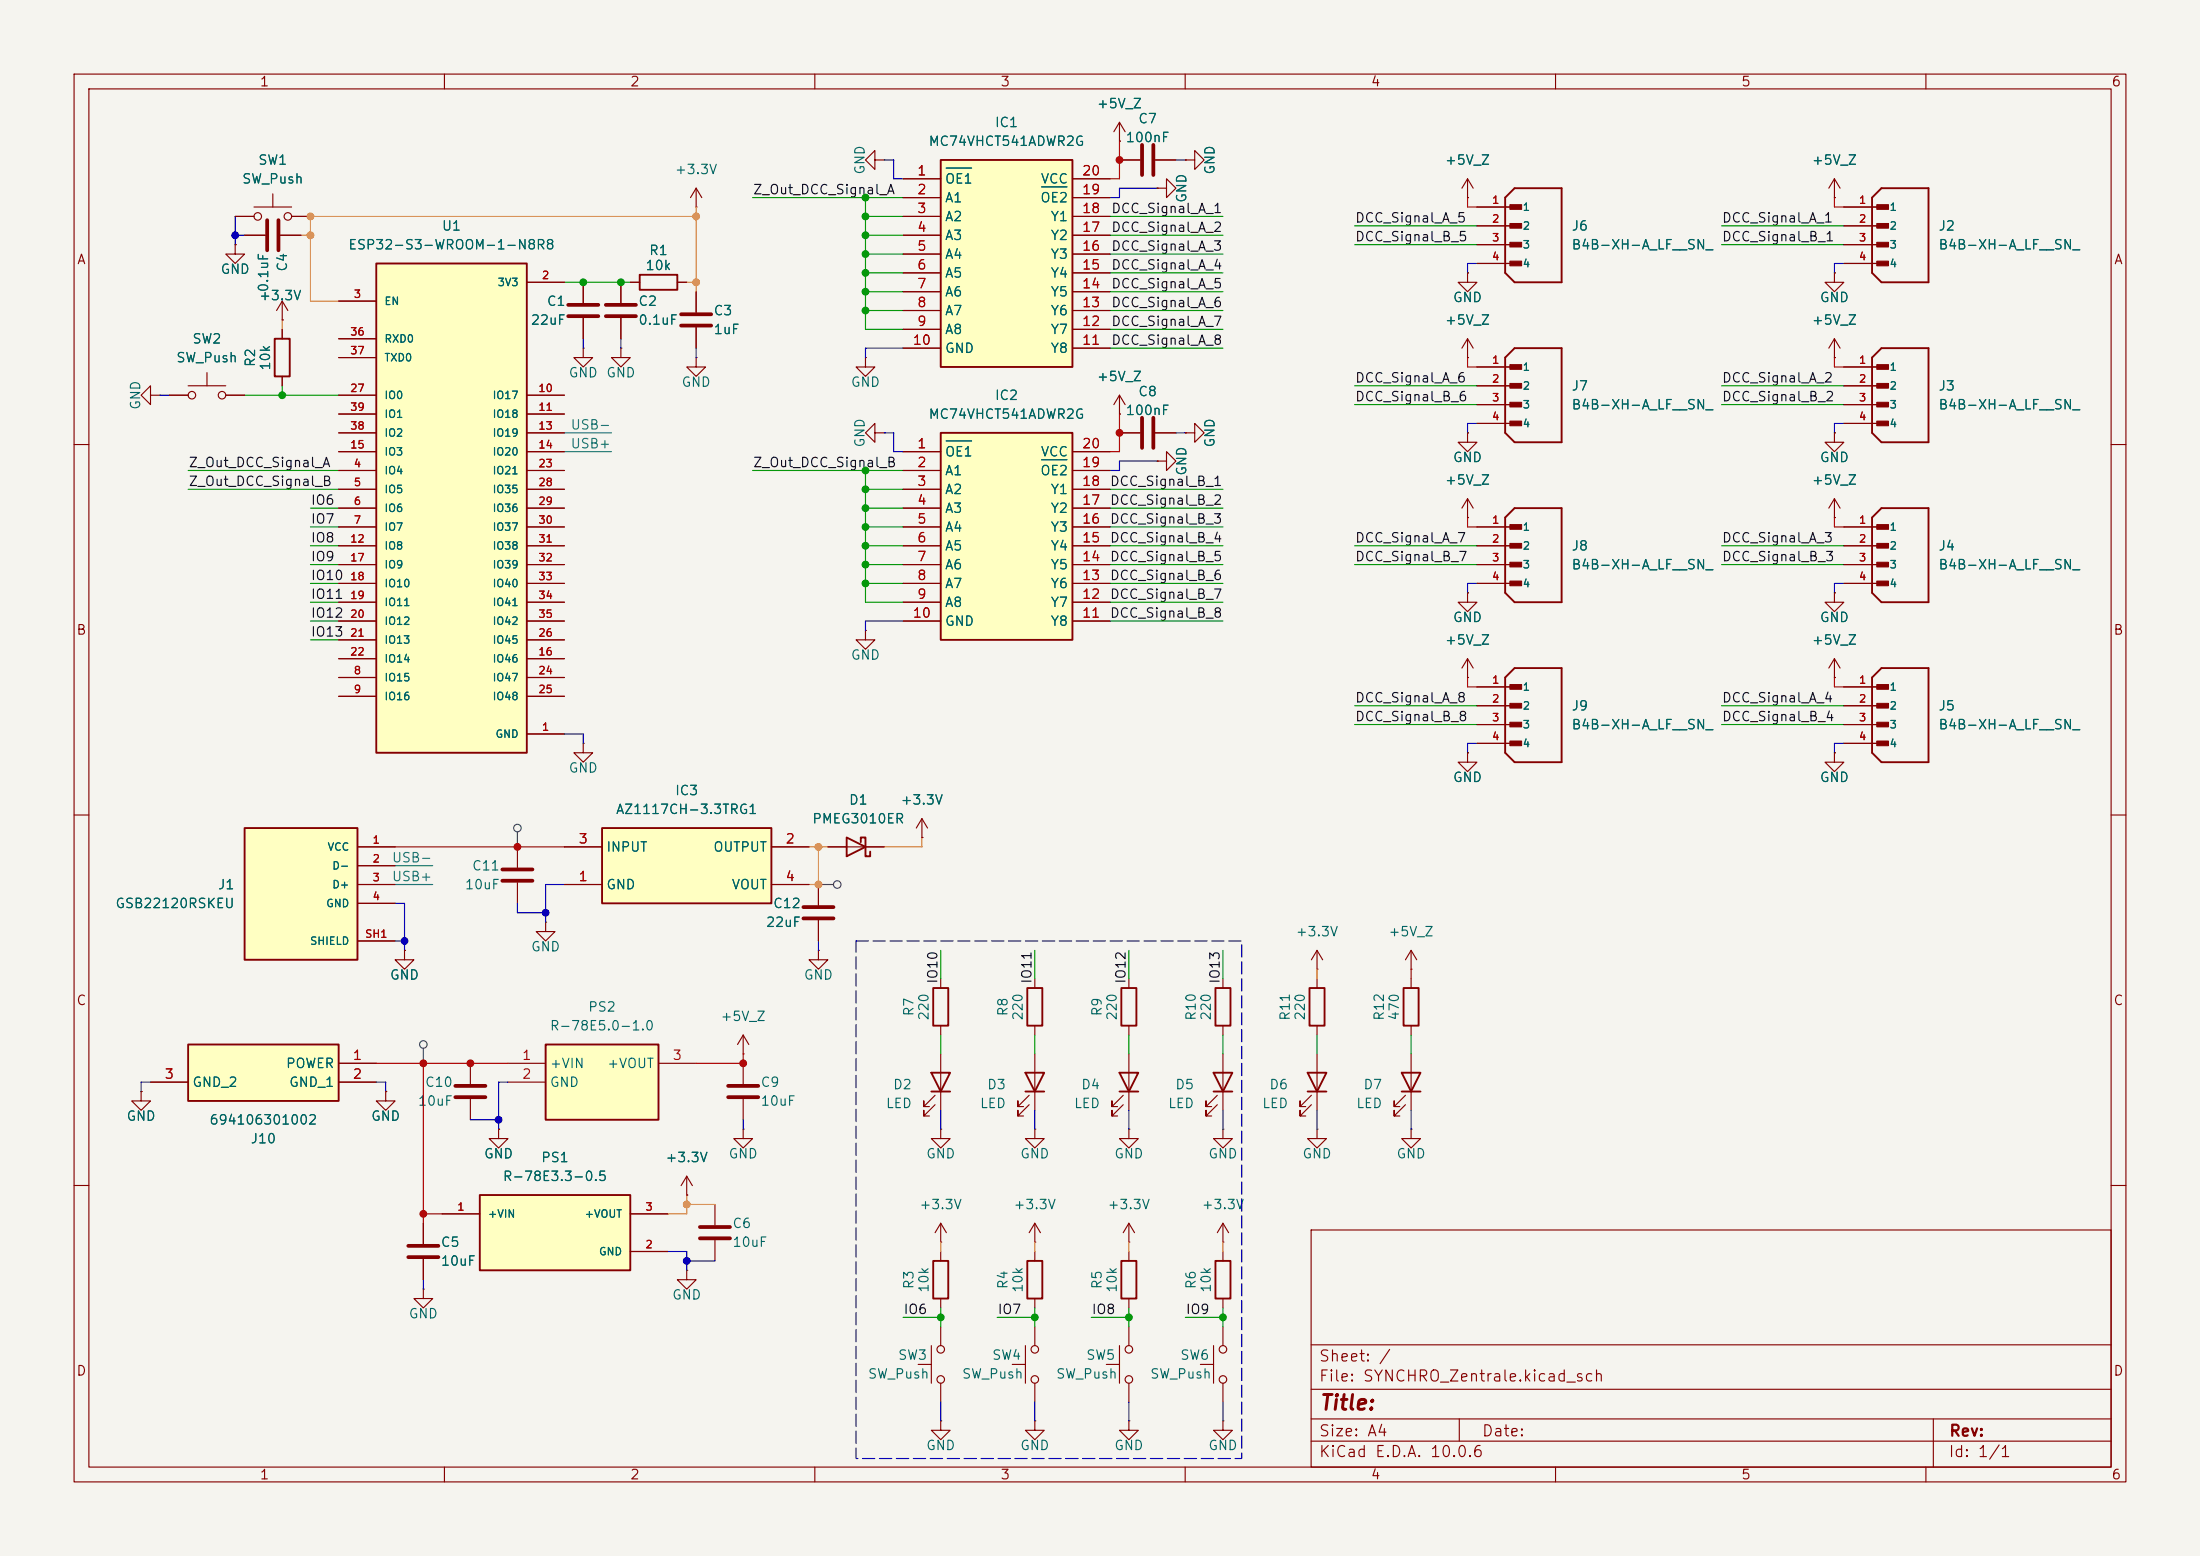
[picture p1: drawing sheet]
<svg xmlns="http://www.w3.org/2000/svg" width="297mm" height="210mm" viewBox="0 0 297 210" stroke-linecap="round" stroke-linejoin="round" font-family="sans-serif">
<path d="M0 0h297v210h-297z" fill="#f5f4ef" stroke="#f5f4ef" stroke-width=".14"/>
<g fill="none" stroke="#840000" stroke-width=".15">
<path d="M10 10h277v190h-277zM12 12h273v186h-273zM60 10v2M110 10v2M160 10v2M210 10v2M260 10v2M31.7 29.2h2.6M34.3 27.9h5.1M36.8 26.2v1.7M39.4 29.2h2.5M198.1 36.8v1.3h1.3l-1.3 1.3-1.3-1.3h1.3"/>
<path d="M198.1 36.8h.1M151.1 55.9h.1M151.1 58.4h2.8M151.1 53.3l-.7 1.3M151.1 53.3l.8 1.3M151.1 53.3v2.6M156 58.4h2.7M160 58.4h1.3v-1.2l1.3 1.2-1.3 1.3v-1.3M160 58.4h.1M10 60h2M156.2 62.2h1.3v-1.2l1.2 1.2-1.2 1.3v-1.3M156.2 62.2h.1"/>
<path d="M285 60h2M116.8 85.1v1.3h1.3l-1.3 1.2-1.2-1.2h1.2M116.8 85.1h.1M10 110h2M285 110h2M127 132.1v1.3M127 138.4v1.3M139.7 132.1v1.3M139.7 138.4v1.3M152.4 132.1v1.3M152.4 138.4v1.3M165.1 132.1v1.3"/>
<path d="M165.1 138.4v1.3M126.2 149.1l-1.5 1.5v-.7v.7h.8M126.2 147.8l-1.5 1.6v-.8v.8h.8M127 152.4v1.3h1.3l-1.3 1.2-1.3-1.2h1.3M127 152.4h.1M127 142.2v7.7M138.9 149.1l-1.5 1.5v-.7v.7h.8M138.9 147.8l-1.5 1.6v-.8v.8h.8M139.7 152.4v1.3h1.3l-1.3 1.2-1.3-1.2h1.3M139.7 152.4h.1M139.7 142.2v7.7M151.6 149.1l-1.5 1.5v-.7v.7h.8"/>
<path d="M151.6 147.8l-1.5 1.6v-.8v.8h.8M152.4 142.2v7.7M10 160h2M127 167.6h.1M127 165.1l-.8 1.3M127 165.1l.8 1.3M127 165.1v2.5M127 168.9v1.3M127 175.3v1.2M139.7 167.6h.1M139.7 165.1v2.5M139.7 168.9v1.3"/>
<path d="M139.7 175.3v1.2M139.7 165.1l-.8 1.3M139.7 165.1l.8 1.3M177 166h108v32h-108zM285 160h2M60 198v2M110 198v2M160 198v2M177 194.5h108M177 191.5h108M177 187.5h108M177 181.5h108"/>
<path d="M197 191.5v3M210 198v2M260 198v2M261 191.5v6.5"/>
<circle cx="34.8" cy="29.2" r=".51"/>
<circle cx="38.9" cy="29.2" r=".51"/>
</g>
<path d="M126 133.4h2v5h-2zM138.7 133.4h2v5h-2zM151.4 133.4h2v5h-2zM164.1 133.4h2v5h-2zM125.7 144.8h2.6l-1.3 2.5zM125.7 147.3h2.6M138.4 144.8h2.6l-1.3 2.5zM138.4 147.3h2.6M151.1 144.8h2.6l-1.3 2.5zM151.1 147.3h2.6M126 170.2h2v5.1h-2zM138.7 170.2h2v5.1h-2z" fill="none" stroke="#840000" stroke-width=".25"/>
<path d="M154.2 56.4v4.1M155.7 56.4v4.1" fill="none" stroke="#840000" stroke-width=".51"/>
<path d="M127 58.4h17.8v28h-17.8z" fill="#ffffc2"/>
<path d="M86.4 37.1h5v2h-5zM127 58.4h17.8v28h-17.8zM114.3 113l2.5 1.3-2.5 1.3zM116.2 113.7v-.7h.6v2.6h.7v-.7M189.5 133.4h2v5h-2z" fill="none" stroke="#840000" stroke-width=".25"/>
<g fill="none" stroke="#840000" stroke-width=".15">
<path d="M151.1 19.1h.1M151.1 16.5l-.7 1.3M151.1 16.5l.8 1.3M151.1 16.5v2.6M78.7 38.1v2.8M83.8 38.1v2.8M85.1 38.1h1.3M91.4 38.1h1.3M94 27.9h.1M94 25.4v2.5M94 39.4v2.8M94 25.4l-.8 1.3"/>
<path d="M94 25.4l.7 1.3M118.1 21.6v-1.3l-1.3 1.3 1.3 1.3v-1.3h1.3M119.4 21.6h.1M151.1 21.6h2.8M156 21.6h2.7M160 21.6h1.3v-1.3l1.3 1.3-1.3 1.3v-1.3M160 21.6h.1M78.7 47v1.3h1.3l-1.3 1.2-1.2-1.2h1.2M78.7 47h.1M78.7 42.9v2.8M83.8 47v1.3h1.3l-1.3 1.2-1.3-1.2h1.3M83.8 47h.1"/>
<path d="M83.8 42.9v2.8M94 48.3v1.2h1.2l-1.2 1.3-1.3-1.3h1.3M94 48.3h.1M94 44.2v2.8M116.8 48.3v1.2h1.3l-1.3 1.3-1.2-1.3h1.2M116.8 48.3h.1M118.1 58.4v-1.2l-1.3 1.2 1.3 1.3v-1.3h1.3M119.4 58.4h.1M121.9 61h5.1M121.9 63.5h5.1M121.9 66h5.1M121.9 68.6h5.1"/>
<path d="M121.9 71.1h5.1M121.9 73.7h5.1M121.9 76.2h5.1M121.9 78.7h5.1M144.8 61h5.1M144.8 63.5h5.1M144.8 66h5.1M144.8 68.6h5.1M144.8 71.1h5.1M144.8 73.7h5.1M144.8 76.2h5.1M144.8 78.7h5.1"/>
<path d="M198.1 69.9h.1M198.1 67.3l-.7 1.3M198.1 67.3l.8 1.3M198.1 67.3v2.6M121.9 81.3h5.1M121.9 83.8h5.1M144.8 81.3h5.1M144.8 83.8h5.1M198.1 91.4h.1M198.1 80v1.3h1.3l-1.3 1.3-1.3-1.3h1.3M198.1 80h.1M198.1 88.9v2.5"/>
<path d="M198.1 88.9l-.7 1.3M198.1 88.9l.8 1.3M111.8 114.3h7.6M100.3 139.7l-.7 1.3M100.3 139.7l.8 1.3M100.3 139.7v2.5M177.8 130.8h.1M177.8 128.3l-.8 1.2M177.8 128.3l.8 1.2M177.8 128.3v2.5M190.5 130.8h.1M190.5 128.3v2.5"/>
<path d="M190.5 132.1v1.3M190.5 138.4v1.3M190.5 128.3l-.8 1.2M190.5 128.3l.8 1.2M63.5 143.5v2.8M63.5 148.3v2.8M67.3 152.4v1.3h1.3l-1.3 1.2-1.3-1.2h1.3M67.3 152.4h.1M100.3 142.2h.1M100.3 152.4v1.3h1.3l-1.3 1.2-1.2-1.2h1.2M100.3 152.4h.1M100.3 143.5v2.8"/>
<path d="M100.3 148.3v2.8M127 179.1v2.5M139.7 179.1v2.5M152.4 179.1v2.5M165.1 179.1v2.5M124 184.2h1.7M125.7 181.6v5.1M127 191.8v1.2h1.3l-1.3 1.3-1.3-1.3h1.3M127 191.8h.1M127 186.7v2.5M136.7 184.2h1.7M138.4 181.6v5.1"/>
<path d="M139.7 191.8v1.2h1.3l-1.3 1.3-1.3-1.3h1.3M139.7 191.8h.1M139.7 186.7v2.5M149.4 184.2h1.7M151.1 181.6v5.1M152.4 191.8v1.2h1.3l-1.3 1.3-1.3-1.3h1.3M152.4 191.8h.1M152.4 186.7v2.5M162.1 184.2h1.7M163.8 181.6v5.1M165.1 191.8v1.2h1.3l-1.3 1.3-1.3-1.3h1.3M165.1 191.8h.1"/>
<path d="M165.1 186.7v2.5"/>
<circle cx="127" cy="186.2" r=".51"/>
<circle cx="127" cy="182.1" r=".51"/>
<circle cx="139.7" cy="186.2" r=".51"/>
<circle cx="139.7" cy="182.1" r=".51"/>
<circle cx="152.4" cy="186.2" r=".51"/>
<circle cx="152.4" cy="182.1" r=".51"/>
<circle cx="165.1" cy="186.2" r=".51"/>
<circle cx="165.1" cy="182.1" r=".51"/>
</g>
<path d="M127.7 59.5h3.5M140.6 62.1h3.4" fill="none" stroke="#006464" stroke-width=".15"/>
<path d="M154.2 19.6v4M155.7 19.6v4M76.7 41.1h4.1M76.7 42.7h4.1M81.8 41.1h4.1M81.8 42.7h4.1M91.9 42.4h4.1M91.9 43.9h4.1M61.5 146.6h4M61.5 148.1h4M98.3 146.6h4.1M98.3 148.1h4.1" fill="none" stroke="#840000" stroke-width=".51"/>
<path d="M64.8 161.3h20.3v10.2h-20.3z" fill="#ffffc2"/>
<path d="M64.8 161.3h20.3v10.2h-20.3z" fill="none" stroke="#840000" stroke-width=".25"/>
<path d="M198.1 48.3h.1M198.1 45.7l-.7 1.3M198.1 45.7l.8 1.3M198.1 45.7v2.6M59.7 163.8h5.1M85.1 163.8h5.1M85.1 168.9h5.1" fill="none" stroke="#840000" stroke-width=".15"/>
<path d="M127 21.6h17.8v27.9h-17.8z" fill="#ffffc2"/>
<path d="M127 21.6h17.8v27.9h-17.8z" fill="none" stroke="#840000" stroke-width=".25"/>
<g fill="none" stroke="#840000" stroke-width=".15">
<path d="M121.9 24.1h5.1M121.9 26.7h5.1M121.9 29.2h5.1M121.9 31.8h5.1M121.9 34.3h5.1M121.9 36.8h5.1M121.9 39.4h5.1M144.8 24.1h5.1M144.8 26.7h5.1M144.8 29.2h5.1M144.8 31.8h5.1M144.8 34.3h5.1"/>
<path d="M144.8 36.8h5.1M144.8 39.4h5.1M121.9 41.9h5.1M121.9 44.5h5.1M121.9 47h5.1M144.8 41.9h5.1M144.8 44.5h5.1M144.8 47h5.1"/>
</g>
<path d="M127.7 22.7h3.5M140.6 25.2h3.4" fill="none" stroke="#006464" stroke-width=".15"/>
<path d="M50.8 35.6h20.3v66h-20.3z" fill="#ffffc2"/>
<path d="M50.8 35.6h20.3v66h-20.3zM189.2 144.8h2.6l-1.3 2.5zM189.2 147.3h2.6" fill="none" stroke="#840000" stroke-width=".25"/>
<g fill="none" stroke="#840000" stroke-width=".15">
<path d="M71.1 38.1h5.1M45.7 40.6h5.1M45.7 53.3h5.1M45.7 55.9h5.1M45.7 58.4h5.1M45.7 45.7h5.1M45.7 48.3h5.1M71.1 53.3h5.1M71.1 55.9h5.1M71.1 58.4h5.1M45.7 63.5h5.1M45.7 66h5.1"/>
<path d="M45.7 68.6h5.1M45.7 71.1h5.1M45.7 73.7h5.1M45.7 61h5.1M45.7 76.2h5.1M45.7 78.7h5.1M71.1 63.5h5.1M71.1 66h5.1M71.1 68.6h5.1M71.1 71.1h5.1M71.1 73.7h5.1M71.1 61h5.1"/>
<path d="M71.1 76.2h5.1M71.1 78.7h5.1M45.7 91.4h5.1M45.7 94h5.1M45.7 88.9h5.1M45.7 81.3h5.1M45.7 83.8h5.1M45.7 86.4h5.1M71.1 99.1h5.1M71.1 91.4h5.1M71.1 94h5.1M71.1 88.9h5.1"/>
<path d="M71.1 81.3h5.1M71.1 83.8h5.1M71.1 86.4h5.1M189.7 149.1l-1.5 1.5v-.7v.7h.8M189.7 147.8l-1.5 1.6v-.8v.8h.8M190.5 142.2v7.7M57.1 174v1.3h1.3l-1.3 1.2-1.2-1.2h1.2M57.1 174h.1M57.1 165.1v2.8M57.1 169.9v2.8M96.5 162.6v2.8M96.5 167.4v2.8"/>
</g>
<path d="M55.1 168.1h4.1M55.1 169.7h4.1M94.5 165.6h4.1M94.5 167.1h4.1" fill="none" stroke="#840000" stroke-width=".51"/>
<path d="M73.7 141h15.2v10.1h-15.2z" fill="#ffffc2"/>
<path d="M37.1 45.7h2v5.1h-2zM73.7 141h15.2v10.1h-15.2zM176.5 144.8h2.6l-1.3 2.5zM176.5 147.3h2.6" fill="none" stroke="#840000" stroke-width=".25"/>
<g fill="none" stroke="#840000" stroke-width=".15">
<path d="M31.7 33v1.3h1.3l-1.3 1.3-1.2-1.3h1.2M31.7 33h.1M33 31.8h2.8M37.8 31.8h2.8M20.3 53.3v-1.2l-1.3 1.2 1.3 1.3v-1.3h1.3M21.6 53.3h.1M22.9 53.3h2.5M25.4 52.1h5.1M27.9 50.3v1.8M30.5 53.3h2.5M38.1 43.2h.1M38.1 40.6v2.6"/>
<path d="M38.1 44.5v1.2M38.1 50.8v1.3M38.1 40.6l-.8 1.3M38.1 40.6l.8 1.3M69.8 114.3v2.8M69.8 119.1v2.8M54.6 128.3v1.2h1.3l-1.3 1.3-1.3-1.3h1.3M54.6 128.3h.1M52.1 147.3v1.3h1.2l-1.2 1.3-1.3-1.3h1.3M52.1 147.3h.1M68.6 143.5h5.1M68.6 146.1h5.1"/>
<path d="M88.9 143.5h5.1M177 149.1l-1.5 1.5v-.7v.7h.8M177 147.8l-1.5 1.6v-.8v.8h.8M177.8 152.4v1.3h1.3l-1.3 1.2-1.3-1.2h1.3M177.8 152.4h.1M177.8 142.2v7.7M190.5 152.4v1.3h1.3l-1.3 1.2-1.3-1.2h1.3M190.5 152.4h.1"/>
<circle cx="25.9" cy="53.3" r=".51"/>
<circle cx="30" cy="53.3" r=".51"/>
</g>
<path d="M36.1 29.7v4.1M37.6 29.7v4.1M67.8 117.3h4.1M67.8 118.9h4.1" fill="none" stroke="#840000" stroke-width=".51"/>
<path d="M33 111.8h15.3v17.7h-15.3z" fill="#ffffc2"/>
<path d="M33 111.8h15.3v17.7h-15.3z" fill="none" stroke="#840000" stroke-width=".25"/>
<path d="M48.3 114.3h5M48.3 116.8h5M48.3 119.4h5M48.3 121.9h5M48.3 127h5M19 147.3v1.3h1.3l-1.3 1.3-1.2-1.3h1.2M19 147.3h.1" fill="none" stroke="#840000" stroke-width=".15"/>
<path d="M25.4 141h20.3v7.6h-20.3z" fill="#ffffc2"/>
<path d="M25.4 141h20.3v7.6h-20.3z" fill="none" stroke="#840000" stroke-width=".25"/>
<path d="M156.2 25.4h1.3v-1.3l1.2 1.3-1.2 1.3v-1.3M156.2 25.4h.1M110.5 119.4v2.8M73.7 124.5v1.2h1.2l-1.2 1.3-1.3-1.3h1.3M73.7 124.5h.1M110.5 128.3v1.2h1.3l-1.3 1.3-1.3-1.3h1.3M110.5 128.3h.1M110.5 124.2v2.8M20.3 146.1h5.1M45.7 143.5h5.1M45.7 146.1h5.1" fill="none" stroke="#840000" stroke-width=".15"/>
<path d="M108.5 122.4h4M108.5 124h4" fill="none" stroke="#840000" stroke-width=".51"/>
<path d="M81.3 111.8h22.8v10.1h-22.8z" fill="#ffffc2"/>
<g fill="none" stroke="#840000" stroke-width=".25">
<path d="M203.2 26.7l1.3-1.3h6.3v12.7h-6.3l-1.3-1.3zM254 25.4h6.3v12.7h-6.3l-1.3-1.3v-10.1zM203.2 48.3l1.3-1.3h6.3v12.7h-6.3l-1.3-1.3zM252.7 48.3l1.3-1.3h6.3v12.7h-6.3l-1.3-1.3zM203.2 69.9l1.3-1.3h6.3v12.7h-6.3l-1.3-1.3zM254 68.6h6.3v12.7h-6.3l-1.3-1.3v-10.1zM203.2 91.4l1.3-1.2h6.3v12.7h-6.3l-1.3-1.3zM254 90.2h6.3v12.7h-6.3l-1.3-1.3v-10.2zM81.3 111.8h22.8v10.1h-22.8zM176.8 133.4h2v5h-2zM163.8 144.8h2.6l-1.3 2.5zM163.8 147.3h2.6"/>
<path d="M151.4 170.2h2v5.1h-2zM164.1 170.2h2v5.1h-2z"/>
</g>
<g fill="none" stroke="#840000" stroke-width=".15">
<path d="M151.1 19.1h.1M31.7 33h.1M31.7 29.2h2.6M33 31.8h2.8M37.8 31.8h2.8M39.4 29.2h2.5M71.1 38.1h5.1M78.7 38.1v2.8M83.8 38.1v2.8M85.1 38.1h1.3M91.4 38.1h1.3M94 39.4v2.8"/>
<path d="M121.9 29.2h5.1M121.9 31.8h5.1M121.9 24.1h5.1M121.9 26.7h5.1M121.9 34.3h5.1M121.9 36.8h5.1M121.9 39.4h5.1M144.8 29.2h5.1M144.8 31.8h5.1M144.8 24.1h5.1M144.8 26.7h5.1M144.8 34.3h5.1"/>
<path d="M144.8 36.8h5.1M144.8 39.4h5.1M151.1 21.6h2.8M156 21.6h2.7M156.2 25.4h.1M160 21.6h.1M198.1 26.7h.1M198.1 36.8h.1M198.1 24.1l-.7 1.3M198.1 24.1l.8 1.3M198.1 24.1v2.6M199.4 27.9h5.1"/>
<path d="M199.4 30.5h5.1M199.4 33h5.1M199.4 35.6h5.1M247.6 26.7h.1M247.6 36.8v1.3h1.3l-1.3 1.3-1.2-1.3h1.2M247.6 36.8h.1M247.6 24.1v2.6M247.6 24.1l-.7 1.3M247.6 24.1l.8 1.3M248.9 27.9h5.1M248.9 30.5h5.1M248.9 33h5.1"/>
<path d="M248.9 35.6h5.1M22.9 53.3h2.5M30.5 53.3h2.5M38.1 43.2h.1M38.1 44.5v1.2M38.1 50.8v1.3M45.7 40.6h5.1M45.7 53.3h5.1M45.7 55.9h5.1M45.7 58.4h5.1M45.7 45.7h5.1M45.7 48.3h5.1"/>
<path d="M71.1 53.3h5.1M71.1 55.9h5.1M71.1 58.4h5.1M78.7 42.9v2.8M83.8 42.9v2.8M94 44.2v2.8M121.9 41.9h5.1M121.9 44.5h5.1M121.9 47h5.1M144.8 41.9h5.1M144.8 44.5h5.1M144.8 47h5.1"/>
<path d="M151.1 55.9h.1M151.1 58.4h2.8M156 58.4h2.7M160 58.4h.1M198.1 58.4v1.3h1.3l-1.3 1.3-1.3-1.3h1.3M198.1 58.4h.1M198.1 48.3h.1M199.4 49.5h5.1M199.4 52.1h5.1M199.4 54.6h5.1M199.4 57.2h5.1M247.6 48.3h.1"/>
<path d="M247.6 58.4v1.3h1.3l-1.3 1.3-1.2-1.3h1.2M247.6 58.4h.1M247.6 45.7v2.6M247.6 45.7l-.7 1.3M247.6 45.7l.8 1.3M248.9 49.5h5.1M248.9 52.1h5.1M248.9 54.6h5.1M248.9 57.2h5.1M45.7 71.1h5.1M45.7 73.7h5.1M45.7 76.2h5.1"/>
<path d="M45.7 78.7h5.1M45.7 63.5h5.1M45.7 66h5.1M45.7 68.6h5.1M45.7 61h5.1M71.1 71.1h5.1M71.1 73.7h5.1M71.1 76.2h5.1M71.1 78.7h5.1M71.1 63.5h5.1M71.1 66h5.1M71.1 68.6h5.1"/>
<path d="M71.1 61h5.1M121.9 71.1h5.1M121.9 73.7h5.1M121.9 76.2h5.1M121.9 78.7h5.1M121.9 63.5h5.1M121.9 66h5.1M121.9 68.6h5.1M121.9 61h5.1M144.8 71.1h5.1M144.8 73.7h5.1M144.8 76.2h5.1"/>
<path d="M144.8 78.7h5.1M144.8 63.5h5.1M144.8 66h5.1M144.8 68.6h5.1M144.8 61h5.1M156.2 62.2h.1M198.1 69.9h.1M199.4 71.1h5.1M199.4 73.7h5.1M199.4 76.2h5.1M199.4 78.7h5.1M247.6 69.9h.1"/>
<path d="M247.6 67.3v2.6M247.6 67.3l-.7 1.3M247.6 67.3l.8 1.3M248.9 71.1h5.1M248.9 73.7h5.1M248.9 76.2h5.1M248.9 78.7h5.1M45.7 91.4h5.1M45.7 94h5.1M45.7 88.9h5.1M45.7 81.3h5.1M45.7 83.8h5.1"/>
<path d="M45.7 86.4h5.1M71.1 99.1h5.1M71.1 91.4h5.1M71.1 94h5.1M71.1 88.9h5.1M71.1 81.3h5.1M71.1 83.8h5.1M71.1 86.4h5.1M121.9 81.3h5.1M121.9 83.8h5.1M144.8 81.3h5.1M144.8 83.8h5.1"/>
<path d="M198.1 80h.1M198.1 91.4h.1M199.4 92.7h5.1M199.4 95.3h5.1M199.4 97.8h5.1M247.6 91.4h.1M247.6 80v1.3h1.3l-1.3 1.3-1.2-1.3h1.2M247.6 80h.1M247.6 88.9l-.7 1.3M247.6 88.9l.8 1.3M247.6 88.9v2.5M248.9 92.7h5.1"/>
<path d="M248.9 95.3h5.1M248.9 97.8h5.1M48.3 119.4h5M48.3 114.3h5M48.3 116.8h5M76.2 119.4h5.1M76.2 114.3h5.1M78.7 100.3v1.3h1.3l-1.3 1.3-1.2-1.3h1.2M78.7 100.3h.1M104.1 119.4h5.1M104.1 114.3h5.1M110.5 119.4v2.8"/>
<path d="M111.8 114.3h2.5M116.8 114.3h2.6M124.5 113h.1M124.5 110.5l-.8 1.3M124.5 110.5l.7 1.3M124.5 110.5v2.5M198.1 101.6v1.3h1.3l-1.3 1.2-1.3-1.2h1.3M198.1 101.6h.1M199.4 100.3h5.1M247.6 101.6v1.3h1.3l-1.3 1.2-1.2-1.2h1.2M247.6 101.6h.1M248.9 100.3h5.1"/>
<path d="M48.3 121.9h5M48.3 127h5M54.6 128.3h.1M110.5 124.2v2.8M177.8 132.1v1.3M177.8 138.4v1.3M19 147.3h.1M20.3 146.1h5.1M45.7 143.5h5.1M45.7 146.1h5.1M52.1 147.3h.1M67.3 152.4h.1"/>
<path d="M92.7 158.8l-.8 1.2M92.7 158.8l.8 1.2M92.7 158.8v2.5M152.4 152.4v1.3h1.3l-1.3 1.2-1.3-1.2h1.3M152.4 152.4h.1M164.3 149.1l-1.5 1.5v-.7v.7h.8M164.3 147.8l-1.5 1.6v-.8v.8h.8M165.1 152.4v1.3h1.3l-1.3 1.2-1.3-1.2h1.3M165.1 152.4h.1M165.1 142.2v7.7M57.1 165.1v2.8M57.1 169.9v2.8"/>
<path d="M59.7 163.8h5.1M85.1 163.8h5.1M85.1 168.9h5.1M92.7 171.5v1.2h1.3l-1.3 1.3-1.3-1.3h1.3M92.7 171.5h.1M92.7 161.3h.1M152.4 167.6h.1M152.4 165.1v2.5M152.4 168.9v1.3M152.4 175.3v1.2M152.4 165.1l-.8 1.3M152.4 165.1l.8 1.3"/>
<path d="M165.1 167.6h.1M165.1 165.1v2.5M165.1 168.9v1.3M165.1 175.3v1.2M165.1 165.1l-.8 1.3M165.1 165.1l.8 1.3"/>
</g>
<g fill="#840000" stroke="#840000" stroke-width=".14">
<path d="M253.4 27.6h1.6v.7h-1.6z"/>
<path d="M253.4 30.2h1.6v.6h-1.6z"/>
<path d="M253.4 32.7h1.6v.6h-1.6z"/>
<path d="M253.4 35.2h1.6v.7h-1.6z"/>
<path d="M253.4 49.2h1.6v.6h-1.6z"/>
<path d="M253.4 51.8h1.6v.6h-1.6z"/>
<path d="M253.4 54.3h1.6v.6h-1.6z"/>
<path d="M253.4 56.8h1.6v.7h-1.6z"/>
<path d="M253.4 70.8h1.6v.6h-1.6z"/>
<path d="M253.4 73.3h1.6v.7h-1.6z"/>
<path d="M253.4 75.9h1.6v.6h-1.6z"/>
<path d="M253.4 78.4h1.6v.7h-1.6z"/>
<path d="M253.4 92.4h1.6v.6h-1.6z"/>
<path d="M253.4 94.9h1.6v.7h-1.6z"/>
<path d="M253.4 97.5h1.6v.6h-1.6z"/>
<path d="M253.4 100h1.6v.6h-1.6z"/>
<path d="M203.8 27.6h1.6v.7h-1.6z"/>
<path d="M203.8 30.2h1.6v.6h-1.6z"/>
<path d="M203.8 32.7h1.6v.6h-1.6z"/>
<path d="M203.8 35.2h1.6v.7h-1.6z"/>
<path d="M203.8 49.2h1.6v.6h-1.6z"/>
<path d="M203.8 51.8h1.6v.6h-1.6z"/>
<path d="M203.8 54.3h1.6v.6h-1.6z"/>
<path d="M203.8 56.8h1.6v.7h-1.6z"/>
<path d="M203.8 70.8h1.6v.6h-1.6z"/>
<path d="M203.8 73.3h1.6v.7h-1.6z"/>
<path d="M203.8 75.9h1.6v.6h-1.6z"/>
<path d="M203.8 78.4h1.6v.7h-1.6z"/>
<path d="M203.8 92.4h1.6v.6h-1.6z"/>
<path d="M203.8 94.9h1.6v.7h-1.6z"/>
<path d="M203.8 97.5h1.6v.6h-1.6z"/>
<path d="M203.8 100h1.6v.6h-1.6z"/>
</g>
<g fill="none" stroke="#484848" stroke-width=".15">
<path d="M69.8 112.3v2M110.5 119.4h2M57.1 141.5v2"/>
<circle cx="69.9" cy="111.8" r=".51"/>
<circle cx="113" cy="119.4" r=".51"/>
<circle cx="57.2" cy="141" r=".51"/>
</g>
<g fill="none" stroke="#009600" stroke-width=".15">
<path d="M76.2 38.1h8.9M101.6 26.7h20.3M116.8 26.7v17.8h5.1M116.8 34.3h5.1M116.8 31.8h5.1M116.8 39.4h5.1M116.8 29.2h5.1M116.8 36.8h5.1M149.9 34.3h15.2M149.9 31.8h15.2M149.9 39.4h15.2M149.9 29.2h15.2"/>
<path d="M149.9 36.8h15.2M182.9 30.5h16.5M182.9 33h16.5M232.4 30.5h16.5M232.4 33h16.5M33 53.3h12.7M38.1 52.1v1.2M116.8 41.9h5.1M149.9 47h15.2M149.9 44.5h15.2M149.9 41.9h15.2M182.9 54.6h16.5"/>
<path d="M182.9 52.1h16.5M232.4 54.6h16.5M232.4 52.1h16.5M25.4 66h20.3M25.4 63.5h20.3M41.9 73.7h3.8M41.9 76.2h3.8M41.9 68.6h3.8M41.9 71.1h3.8M41.9 78.7h3.8M101.6 63.5h20.3M116.8 73.7h5.1"/>
<path d="M116.8 76.2h5.1M116.8 63.5v17.8h5.1M116.8 68.6h5.1M116.8 71.1h5.1M116.8 66h5.1M116.8 78.7h5.1M149.9 73.7h15.2M149.9 76.2h15.2M149.9 68.6h15.2M149.9 71.1h15.2M149.9 66h15.2M149.9 78.7h15.2"/>
<path d="M182.9 73.7h16.5M182.9 76.2h16.5M232.4 73.7h16.5M232.4 76.2h16.5M41.9 83.8h3.8M41.9 81.3h3.8M41.9 86.4h3.8M149.9 83.8h15.2M149.9 81.3h15.2M182.9 95.3h16.5M182.9 97.8h16.5M232.4 95.3h16.5"/>
<path d="M232.4 97.8h16.5M127 128.3v3.8M127 139.7v2.5M139.7 128.3v3.8M139.7 139.7v2.5M152.4 128.3v3.8M152.4 139.7v2.5M165.1 128.3v3.8M165.1 139.7v2.5M177.8 139.7v2.5M190.5 139.7v2.5M121.9 177.8h5.1"/>
<path d="M127 176.5v2.6M134.6 177.8h5.1M139.7 176.5v2.6M147.3 177.8h5.1M152.4 176.5v2.6M160 177.8h5.1M165.1 176.5v2.6"/>
</g>
<g fill="none" stroke="#f90" stroke-width=".15">
<path d="M40.6 31.8h1.3M92.7 38.1h1.3M94 27.9v11.5M94 29.2h-52.1v11.4h3.8M38.1 43.2v1.3M109.2 114.3h2.6M110.5 114.3v5.1h-1.3M124.5 113v1.3h-5.1M177.8 130.8v1.3M92.7 161.3v2.5h-2.5M92.7 162.6h3.8M127 167.6v1.3"/>
<path d="M139.7 167.6v1.3M152.4 167.6v1.3M165.1 167.6v1.3"/>
</g>
<g fill="none" stroke="#0000c2" stroke-width=".15">
<path d="M31.7 29.2v3.8M31.7 31.8h1.3M119.4 21.6h1.2v2.5h1.3M156.2 25.4h-5.1v1.3h-1.2M158.7 21.6h1.3M199.4 35.6h-1.3v1.2M248.9 35.6h-1.3v1.2M21.6 53.3h1.3M78.7 45.7v1.3M83.8 45.7v1.3M94 47v1.3M119.4 58.4h1.2v2.6h1.3"/>
<path d="M121.9 47h-5.1v1.3M158.7 58.4h1.3M199.4 57.2h-1.3v1.2M248.9 57.2h-1.3v1.2M156.2 62.2h-5.1v1.3h-1.2M199.4 78.7h-1.3v1.3M248.9 78.7h-1.3v1.3M76.2 99.1h2.5v1.2M121.9 83.8h-5.1v1.3M76.2 119.4h-2.5v5.1M199.4 100.3h-1.3v1.3M248.9 100.3h-1.3v1.3"/>
<path d="M53.3 121.9h1.3v6.4M53.3 127h1.3M69.8 121.9v1.3h3.9M110.5 127v1.3M20.3 146.1h-1.3v1.2M50.8 146.1h1.3v1.2M63.5 151.1h3.8M68.6 146.1h-1.3v6.3M100.3 151.1v1.3M127 149.9v2.5M139.7 149.9v2.5M152.4 149.9v2.5"/>
<path d="M165.1 149.9v2.5M177.8 149.9v2.5M190.5 149.9v2.5M57.1 172.7v1.3M90.2 168.9h2.5v2.6M92.7 170.2h3.8M127 189.2v2.6M139.7 189.2v2.6M152.4 189.2v2.6M165.1 189.2v2.6"/>
</g>
<g fill="none" stroke="#c20000" stroke-width=".15">
<path d="M151.1 19.1v5h-1.2M198.1 26.7v1.2h1.3M247.6 26.7v1.2h1.3M151.1 55.9v5.1h-1.2M198.1 48.3v1.2h1.3M247.6 48.3v1.2h1.3M198.1 69.9v1.2h1.3M247.6 69.9v1.2h1.3M198.1 91.4v1.3h1.3M247.6 91.4v1.3h1.3M53.3 114.3h22.9M190.5 130.8v1.3"/>
<path d="M50.8 143.5h17.8M57.1 143.5v21.6M100.3 142.2v1.3h-6.3M57.1 163.8h2.6"/>
</g>
<path d="M76.2 58.4h6.3M76.2 61h6.3M53.3 116.8h5.1M53.3 119.4h5.1" fill="none" stroke="#008484" stroke-width=".15"/>
<path d="M115.6 127h52v69.9h-52z" fill="none" stroke="#0000c2" stroke-width=".15" stroke-dasharray="1.7 .6"/>
<path d="M127.7 22.7h3.5M140.6 25.2h3.4M127.7 59.5h3.5M140.6 62.1h3.4" fill="none" stroke="#006464" stroke-width=".15"/>
<g fill="#009600" stroke="#009600" stroke-width=".14">
<circle cx="116.8" cy="71.1" r=".46"/>
<circle cx="116.8" cy="68.6" r=".46"/>
<circle cx="116.8" cy="78.7" r=".46"/>
<circle cx="116.8" cy="73.7" r=".46"/>
<circle cx="116.8" cy="76.2" r=".46"/>
<circle cx="116.8" cy="26.7" r=".46"/>
<circle cx="78.7" cy="38.1" r=".46"/>
<circle cx="83.8" cy="38.1" r=".46"/>
<circle cx="116.8" cy="29.2" r=".46"/>
<circle cx="38.1" cy="53.3" r=".46"/>
<circle cx="116.8" cy="31.8" r=".46"/>
<circle cx="116.8" cy="34.3" r=".46"/>
<circle cx="116.8" cy="36.8" r=".46"/>
<circle cx="116.8" cy="41.9" r=".46"/>
<circle cx="116.8" cy="39.4" r=".46"/>
<circle cx="139.7" cy="177.8" r=".46"/>
<circle cx="127" cy="177.8" r=".46"/>
<circle cx="116.8" cy="66" r=".46"/>
<circle cx="116.8" cy="63.5" r=".46"/>
<circle cx="152.4" cy="177.8" r=".46"/>
<circle cx="165.1" cy="177.8" r=".46"/>
</g>
<g fill="#f90" stroke="#f90" stroke-width=".14">
<circle cx="94" cy="38.1" r=".46"/>
<circle cx="94" cy="29.2" r=".46"/>
<circle cx="41.9" cy="31.8" r=".46"/>
<circle cx="41.9" cy="29.2" r=".46"/>
<circle cx="92.7" cy="162.6" r=".46"/>
<circle cx="110.5" cy="114.3" r=".46"/>
<circle cx="110.5" cy="119.4" r=".46"/>
</g>
<g fill="#0000c2" stroke="#0000c2" stroke-width=".14">
<circle cx="31.7" cy="31.8" r=".46"/>
<circle cx="67.3" cy="151.1" r=".46"/>
<circle cx="92.7" cy="170.2" r=".46"/>
<circle cx="54.6" cy="127" r=".46"/>
<circle cx="73.7" cy="123.2" r=".46"/>
</g>
<g fill="#c20000" stroke="#c20000" stroke-width=".14">
<circle cx="151.1" cy="21.6" r=".46"/>
<circle cx="151.1" cy="58.4" r=".46"/>
<circle cx="100.3" cy="143.5" r=".46"/>
<circle cx="57.1" cy="163.8" r=".46"/>
<circle cx="57.1" cy="143.5" r=".46"/>
<circle cx="63.5" cy="143.5" r=".46"/>
<circle cx="69.8" cy="114.3" r=".46"/>
</g>
<text font-size="2" fill="#840000" x="178" y="190.8">Title:</text>
<g font-size="1.5" fill="#840000">
<text x="178" y="184.1">Sheet: /</text>
<text x="178" y="186.8">File: SYNCHRO_Zentrale.kicad_sch</text>
<text x="178" y="197">KiCad E.D.A. 10.0.6</text>
<text x="178" y="194.2">Size: A4</text>
<text x="200" y="194.2">Date:</text>
<text x="263" y="197">Id: 1/1</text>
<text x="263" y="194.2">Rev:</text>
</g>
<g font-size="1.3" fill="#840000">
<text x="35" y="12">1</text>
<text x="85" y="12">2</text>
<text x="135" y="12">3</text>
<text x="185" y="12">4</text>
<text x="235" y="12">5</text>
<text x="285" y="12">6</text>
<text x="10.3" y="36">A</text>
<text x="285.3" y="36">A</text>
<text x="10.2" y="86">B</text>
<text x="285.2" y="86">B</text>
<text x="10.2" y="136">C</text>
<text x="285.2" y="136">C</text>
<text x="10.2" y="186">D</text>
<text x="285.2" y="186">D</text>
<text x="35" y="200">1</text>
<text x="85" y="200">2</text>
<text x="135" y="200">3</text>
<text x="185" y="200">4</text>
<text x="235" y="200">5</text>
<text x="285" y="200">6</text>
</g>
<g font-size="1.3" fill="#006464">
<text x="134.2" y="17.5">IC1</text>
<text x="148" y="14.9">+5V_Z</text>
<text x="153.6" y="17">C7</text>
<text x="34.8" y="22.6">SW1</text>
<text x="91" y="23.8">+3.3V</text>
<text x="117" y="23.7" transform="rotate(-90 117 23.7)">GND</text>
<text x="125.3" y="20">MC74VHCT541ADWR2G</text>
<text x="151.9" y="19.5">100nF</text>
<text x="164.3" y="23.7" transform="rotate(-90 164.3 23.7)">GND</text>
<text x="195" y="22.6">+5V_Z</text>
<text x="244.5" y="22.6">+5V_Z</text>
<text x="32.6" y="25.1">SW_Push</text>
<text x="127.5" y="25.1">OE1</text>
<text x="127.5" y="27.6">A1</text>
<text x="140.4" y="27.6">OE2</text>
<text x="140.4" y="25.1">VCC</text>
<text x="160.5" y="27.5" transform="rotate(-90 160.5 27.5)">GND</text>
<text x="46.9" y="34">ESP32-S3-WROOM-1-N8R8</text>
<text x="59.6" y="31.4">U1</text>
<text x="87.5" y="34.7">R1</text>
<text x="127.5" y="30.2">A2</text>
<text x="127.5" y="32.7">A3</text>
<text x="127.5" y="35.3">A4</text>
<text x="141.7" y="35.3">Y3</text>
<text x="141.7" y="32.7">Y2</text>
<text x="141.7" y="30.2">Y1</text>
<text x="212.1" y="31.4">J6</text>
<text x="212.1" y="34">B4B-XH-A_LF__SN_</text>
<text x="261.6" y="31.4">J2</text>
<text x="261.6" y="34">B4B-XH-A_LF__SN_</text>
<text x="29.7" y="37.3">GND</text>
<text x="34.9" y="40.8">+3.3V</text>
<text x="36.5" y="39.5" transform="rotate(-90 36.5 39.5)">0.1uF</text>
<text x="39.1" y="36.8" transform="rotate(-90 39.1 36.8)">C4</text>
<text x="73.7" y="41.6">C1</text>
<text x="86.1" y="41.6">C2</text>
<text x="87" y="36.8">10k</text>
<text x="127.5" y="37.8">A5</text>
<text x="127.5" y="40.3">A6</text>
<text x="141.7" y="40.3">Y5</text>
<text x="141.7" y="37.8">Y4</text>
<text x="196.1" y="41.1">GND</text>
<text x="245.6" y="41.1">GND</text>
<text x="25.9" y="46.7">SW2</text>
<text x="71.6" y="44.1">22uF</text>
<text x="86.1" y="44.1">0.1uF</text>
<text x="96.3" y="42.9">C3</text>
<text x="96.3" y="45.4">1uF</text>
<text x="127.5" y="42.9">A7</text>
<text x="127.5" y="45.4">A8</text>
<text x="127.5" y="48">GND</text>
<text x="141.7" y="48">Y8</text>
<text x="141.7" y="45.4">Y7</text>
<text x="141.7" y="42.9">Y6</text>
<text x="195" y="44.1">+5V_Z</text>
<text x="244.5" y="44.1">+5V_Z</text>
<text x="23.7" y="49.2">SW_Push</text>
<text x="34.7" y="49.6" transform="rotate(-90 34.7 49.6)">R2</text>
<text x="36.8" y="50.1" transform="rotate(-90 36.8 50.1)">10k</text>
<text x="76.7" y="51.3">GND</text>
<text x="81.8" y="51.3">GND</text>
<text x="91.9" y="52.5">GND</text>
<text x="114.8" y="52.5">GND</text>
<text x="148" y="51.8">+5V_Z</text>
<text x="153.6" y="53.8">C8</text>
<text x="212.1" y="53">J7</text>
<text x="261.6" y="53">J3</text>
<text x="19.3" y="55.4" transform="rotate(-90 19.3 55.4)">GND</text>
<text x="125.3" y="56.8">MC74VHCT541ADWR2G</text>
<text x="134.2" y="54.3">IC2</text>
<text x="151.9" y="56.3">100nF</text>
<text x="212.1" y="55.6">B4B-XH-A_LF__SN_</text>
<text x="261.6" y="55.6">B4B-XH-A_LF__SN_</text>
<text x="117" y="60.5" transform="rotate(-90 117 60.5)">GND</text>
<text x="127.5" y="61.9">OE1</text>
<text x="127.5" y="64.5">A1</text>
<text x="140.4" y="64.5">OE2</text>
<text x="140.4" y="61.9">VCC</text>
<text x="160.5" y="64.3" transform="rotate(-90 160.5 64.3)">GND</text>
<text x="164.3" y="60.5" transform="rotate(-90 164.3 60.5)">GND</text>
<text x="195" y="65.7">+5V_Z</text>
<text x="196.1" y="62.7">GND</text>
<text x="244.5" y="65.7">+5V_Z</text>
<text x="245.6" y="62.7">GND</text>
<text x="127.5" y="67">A2</text>
<text x="127.5" y="69.5">A3</text>
<text x="141.7" y="69.5">Y2</text>
<text x="141.7" y="67">Y1</text>
<text x="127.5" y="72.1">A4</text>
<text x="127.5" y="74.6">A5</text>
<text x="127.5" y="77.2">A6</text>
<text x="141.7" y="77.2">Y5</text>
<text x="141.7" y="74.6">Y4</text>
<text x="141.7" y="72.1">Y3</text>
<text x="212.1" y="74.6">J8</text>
<text x="212.1" y="77.2">B4B-XH-A_LF__SN_</text>
<text x="261.6" y="74.6">J4</text>
<text x="261.6" y="77.2">B4B-XH-A_LF__SN_</text>
<text x="127.5" y="79.7">A7</text>
<text x="127.5" y="82.2">A8</text>
<text x="141.7" y="82.2">Y7</text>
<text x="141.7" y="79.7">Y6</text>
<text x="114.8" y="89.4">GND</text>
<text x="127.5" y="84.8">GND</text>
<text x="141.7" y="84.8">Y8</text>
<text x="195" y="87.3">+5V_Z</text>
<text x="196.1" y="84.3">GND</text>
<text x="244.5" y="87.3">+5V_Z</text>
<text x="245.6" y="84.3">GND</text>
<text x="212.1" y="96.2">J9</text>
<text x="212.1" y="98.8">B4B-XH-A_LF__SN_</text>
<text x="261.6" y="96.2">J5</text>
<text x="261.6" y="98.8">B4B-XH-A_LF__SN_</text>
<text x="76.7" y="104.6">GND</text>
<text x="91" y="107.6">IC3</text>
<text x="196.1" y="105.9">GND</text>
<text x="245.6" y="105.9">GND</text>
<text x="83.1" y="110.2">AZ1117CH-3.3TRG1</text>
<text x="109.6" y="111.5">PMEG3010ER</text>
<text x="114.5" y="108.9">D1</text>
<text x="121.5" y="108.9">+3.3V</text>
<text x="63.6" y="117.8">C11</text>
<text x="81.8" y="115.3">INPUT</text>
<text x="96.2" y="115.3">OUTPUT</text>
<text x="15.5" y="122.9">GSB22120RSKEU</text>
<text x="29.3" y="120.3">J1</text>
<text x="62.7" y="120.3">10uF</text>
<text x="81.8" y="120.3">GND</text>
<text x="98.7" y="120.3">VOUT</text>
<text x="103.3" y="125.4">22uF</text>
<text x="104.3" y="122.9">C12</text>
<text x="71.6" y="128.7">GND</text>
<text x="174.8" y="126.7">+3.3V</text>
<text x="187.3" y="126.7">+5V_Z</text>
<text x="52.5" y="132.5">GND</text>
<text x="79.3" y="136.9">PS2</text>
<text x="108.4" y="132.5">GND</text>
<text x="123.6" y="137.3" transform="rotate(-90 123.6 137.3)">R7</text>
<text x="125.7" y="137.8" transform="rotate(-90 125.7 137.8)">220</text>
<text x="136.3" y="137.3" transform="rotate(-90 136.3 137.3)">R8</text>
<text x="138.4" y="137.8" transform="rotate(-90 138.4 137.8)">220</text>
<text x="149" y="137.3" transform="rotate(-90 149 137.3)">R9</text>
<text x="151.1" y="137.8" transform="rotate(-90 151.1 137.8)">220</text>
<text x="161.7" y="137.9" transform="rotate(-90 161.7 137.9)">R10</text>
<text x="163.8" y="137.8" transform="rotate(-90 163.8 137.8)">220</text>
<text x="174.4" y="137.9" transform="rotate(-90 174.4 137.9)">R11</text>
<text x="176.5" y="137.8" transform="rotate(-90 176.5 137.8)">220</text>
<text x="187.1" y="137.9" transform="rotate(-90 187.1 137.9)">R12</text>
<text x="189.2" y="137.8" transform="rotate(-90 189.2 137.8)">470</text>
<text x="74.1" y="139.4">R-78E5.0-1.0</text>
<text x="97.2" y="138.1">+5V_Z</text>
<text x="25.9" y="147">GND_2</text>
<text x="38.5" y="144.5">POWER</text>
<text x="38.9" y="147">GND_1</text>
<text x="56.3" y="149.6">10uF</text>
<text x="57.3" y="147">C10</text>
<text x="74.1" y="144.5">+VIN</text>
<text x="74.1" y="147">GND</text>
<text x="81.9" y="144.5">+VOUT</text>
<text x="102.6" y="147">C9</text>
<text x="102.6" y="149.6">10uF</text>
<text x="119.5" y="149.9">LED</text>
<text x="120.5" y="147.3">D2</text>
<text x="132.2" y="149.9">LED</text>
<text x="133.2" y="147.3">D3</text>
<text x="144.9" y="149.9">LED</text>
<text x="145.9" y="147.3">D4</text>
<text x="157.6" y="149.9">LED</text>
<text x="158.6" y="147.3">D5</text>
<text x="170.3" y="149.9">LED</text>
<text x="171.3" y="147.3">D6</text>
<text x="183" y="149.9">LED</text>
<text x="184" y="147.3">D7</text>
<text x="17" y="151.6">GND</text>
<text x="28.2" y="152.1">694106301002</text>
<text x="33.7" y="154.6">J10</text>
<text x="50" y="151.6">GND</text>
<text x="65.2" y="156.7">GND</text>
<text x="67.8" y="159.7">R-78E3.3-0.5</text>
<text x="73" y="157.2">PS1</text>
<text x="89.7" y="157.2">+3.3V</text>
<text x="98.3" y="156.7">GND</text>
<text x="124.9" y="156.7">GND</text>
<text x="137.6" y="156.7">GND</text>
<text x="150.3" y="156.7">GND</text>
<text x="163" y="156.7">GND</text>
<text x="175.7" y="156.7">GND</text>
<text x="188.4" y="156.7">GND</text>
<text x="98.8" y="166.1">C6</text>
<text x="124" y="163.5">+3.3V</text>
<text x="136.7" y="163.5">+3.3V</text>
<text x="149.4" y="163.5">+3.3V</text>
<text x="162.1" y="163.5">+3.3V</text>
<text x="59.4" y="168.6">C5</text>
<text x="59.4" y="171.1">10uF</text>
<text x="98.8" y="168.6">10uF</text>
<text x="55.1" y="178.3">GND</text>
<text x="90.6" y="175.7">GND</text>
<text x="123.6" y="174.1" transform="rotate(-90 123.6 174.1)">R3</text>
<text x="125.7" y="174.6" transform="rotate(-90 125.7 174.6)">10k</text>
<text x="136.3" y="174.1" transform="rotate(-90 136.3 174.1)">R4</text>
<text x="138.4" y="174.6" transform="rotate(-90 138.4 174.6)">10k</text>
<text x="149" y="174.1" transform="rotate(-90 149 174.1)">R5</text>
<text x="151.1" y="174.6" transform="rotate(-90 151.1 174.6)">10k</text>
<text x="161.7" y="174.1" transform="rotate(-90 161.7 174.1)">R6</text>
<text x="163.8" y="174.6" transform="rotate(-90 163.8 174.6)">10k</text>
<text x="121.1" y="183.8">SW3</text>
<text x="133.8" y="183.8">SW4</text>
<text x="146.5" y="183.8">SW5</text>
<text x="159.2" y="183.8">SW6</text>
<text x="117.1" y="186.4">SW_Push</text>
<text x="129.8" y="186.4">SW_Push</text>
<text x="142.5" y="186.4">SW_Push</text>
<text x="155.2" y="186.4">SW_Push</text>
<text x="124.9" y="196">GND</text>
<text x="137.6" y="196">GND</text>
<text x="150.3" y="196">GND</text>
<text x="163" y="196">GND</text>
</g>
<g font-size="1.3" fill="#a90000">
<text x="123.7" y="24">1</text>
<text x="146" y="24">20</text>
<text x="123.7" y="26.5">2</text>
<text x="123.7" y="29.1">3</text>
<text x="146" y="29.1">18</text>
<text x="146" y="26.5">19</text>
<text x="123.7" y="31.6">4</text>
<text x="123.7" y="34.2">5</text>
<text x="146" y="34.2">16</text>
<text x="146" y="31.6">17</text>
<text x="123.7" y="36.7">6</text>
<text x="123.7" y="39.2">7</text>
<text x="123.7" y="41.8">8</text>
<text x="146" y="41.8">13</text>
<text x="146" y="39.2">14</text>
<text x="146" y="36.7">15</text>
<text x="123.1" y="46.9">10</text>
<text x="123.7" y="44.3">9</text>
<text x="146" y="46.9">11</text>
<text x="146" y="44.3">12</text>
<text x="123.7" y="60.8">1</text>
<text x="123.7" y="63.4">2</text>
<text x="123.7" y="65.9">3</text>
<text x="146" y="65.9">18</text>
<text x="146" y="63.4">19</text>
<text x="146" y="60.8">20</text>
<text x="123.7" y="68.4">4</text>
<text x="123.7" y="71">5</text>
<text x="146" y="71">16</text>
<text x="146" y="68.4">17</text>
<text x="123.7" y="73.5">6</text>
<text x="123.7" y="76.1">7</text>
<text x="146" y="76.1">14</text>
<text x="146" y="73.5">15</text>
<text x="123.1" y="83.7">10</text>
<text x="123.7" y="78.6">8</text>
<text x="123.7" y="81.1">9</text>
<text x="146" y="83.7">11</text>
<text x="146" y="81.1">12</text>
<text x="146" y="78.6">13</text>
<text x="78" y="119.2">1</text>
<text x="78" y="114.2">3</text>
<text x="105.9" y="114.2">2</text>
<text x="105.9" y="119.2">4</text>
<text x="47.5" y="143.4">1</text>
<text x="70.4" y="143.4">1</text>
<text x="90.7" y="143.4">3</text>
<text x="22.1" y="145.9">3</text>
<text x="47.5" y="145.9">2</text>
<text x="70.4" y="145.9">2</text>
</g>
<g font-size="1.3" fill="#0f0f0f">
<text x="101.6" y="26.5">Z_Out_DCC_Signal_A</text>
<text x="149.9" y="29.1">DCC_Signal_A_1</text>
<text x="149.9" y="31.6">DCC_Signal_A_2</text>
<text x="149.9" y="34.2">DCC_Signal_A_3</text>
<text x="182.9" y="32.9">DCC_Signal_B_5</text>
<text x="182.9" y="30.4">DCC_Signal_A_5</text>
<text x="232.4" y="30.4">DCC_Signal_A_1</text>
<text x="232.4" y="32.9">DCC_Signal_B_1</text>
<text x="149.9" y="41.8">DCC_Signal_A_6</text>
<text x="149.9" y="39.2">DCC_Signal_A_5</text>
<text x="149.9" y="36.7">DCC_Signal_A_4</text>
<text x="149.9" y="46.9">DCC_Signal_A_8</text>
<text x="149.9" y="44.3">DCC_Signal_A_7</text>
<text x="182.9" y="51.9">DCC_Signal_A_6</text>
<text x="232.4" y="51.9">DCC_Signal_A_2</text>
<text x="182.9" y="54.5">DCC_Signal_B_6</text>
<text x="232.4" y="54.5">DCC_Signal_B_2</text>
<text x="25.4" y="65.9">Z_Out_DCC_Signal_B</text>
<text x="25.4" y="63.4">Z_Out_DCC_Signal_A</text>
<text x="101.6" y="63.4">Z_Out_DCC_Signal_B</text>
<text x="149.8" y="65.9">DCC_Signal_B_1</text>
<text x="41.9" y="71">IO7</text>
<text x="41.9" y="68.5">IO6</text>
<text x="149.8" y="71">DCC_Signal_B_3</text>
<text x="149.8" y="68.5">DCC_Signal_B_2</text>
<text x="41.9" y="73.5">IO8</text>
<text x="41.9" y="76.1">IO9</text>
<text x="149.8" y="76.1">DCC_Signal_B_5</text>
<text x="149.8" y="73.5">DCC_Signal_B_4</text>
<text x="182.9" y="73.5">DCC_Signal_A_7</text>
<text x="182.9" y="76.1">DCC_Signal_B_7</text>
<text x="232.4" y="76.1">DCC_Signal_B_3</text>
<text x="232.4" y="73.5">DCC_Signal_A_3</text>
<text x="41.9" y="81.2">IO11</text>
<text x="41.9" y="78.6">IO10</text>
<text x="41.9" y="83.7">IO12</text>
<text x="149.8" y="83.7">DCC_Signal_B_8</text>
<text x="149.8" y="81.2">DCC_Signal_B_7</text>
<text x="149.8" y="78.6">DCC_Signal_B_6</text>
<text x="41.9" y="86.2">IO13</text>
<text x="182.9" y="95.1">DCC_Signal_A_8</text>
<text x="232.4" y="95.1">DCC_Signal_A_4</text>
<text x="182.9" y="97.7">DCC_Signal_B_8</text>
<text x="232.4" y="97.7">DCC_Signal_B_4</text>
<text x="126.9" y="132.9" transform="rotate(-90 126.9 132.9)">IO10</text>
<text x="139.6" y="132.9" transform="rotate(-90 139.6 132.9)">IO11</text>
<text x="152.3" y="132.9" transform="rotate(-90 152.3 132.9)">IO12</text>
<text x="165" y="132.9" transform="rotate(-90 165 132.9)">IO13</text>
<text x="121.9" y="177.7">IO6</text>
<text x="134.6" y="177.7">IO7</text>
<text x="147.3" y="177.7">IO8</text>
<text x="160" y="177.7">IO9</text>
</g>
<g font-size="1.3" fill="#008484">
<text x="76.9" y="58.3">USB-</text>
<text x="76.9" y="60.8">USB+</text>
<text x="52.8" y="119.3">USB+</text>
<text x="52.8" y="116.7">USB-</text>
</g>
<g font-size="1" fill="#a90000">
<text x="201.3" y="27.8">1</text>
<text x="250.9" y="27.8">1</text>
<text x="201.3" y="30.3">2</text>
<text x="201.3" y="32.8">3</text>
<text x="201.3" y="35.4">4</text>
<text x="250.9" y="30.3">2</text>
<text x="250.9" y="32.8">3</text>
<text x="250.9" y="35.4">4</text>
<text x="47.7" y="40.5">3</text>
<text x="73.1" y="37.9">2</text>
<text x="47.2" y="45.5">36</text>
<text x="47.2" y="53.2">27</text>
<text x="47.2" y="48.1">37</text>
<text x="72.6" y="53.2">10</text>
<text x="201.3" y="49.3">1</text>
<text x="201.3" y="51.9">2</text>
<text x="250.9" y="49.3">1</text>
<text x="250.9" y="51.9">2</text>
<text x="47.2" y="58.2">38</text>
<text x="47.2" y="55.7">39</text>
<text x="72.6" y="55.7">11</text>
<text x="72.6" y="58.2">13</text>
<text x="201.3" y="54.4">3</text>
<text x="201.3" y="57">4</text>
<text x="250.9" y="54.4">3</text>
<text x="250.9" y="57">4</text>
<text x="47.2" y="60.8">15</text>
<text x="47.7" y="63.3">4</text>
<text x="47.7" y="65.9">5</text>
<text x="72.6" y="60.8">14</text>
<text x="72.6" y="63.3">23</text>
<text x="72.6" y="65.9">28</text>
<text x="47.7" y="68.4">6</text>
<text x="47.7" y="70.9">7</text>
<text x="72.6" y="68.4">29</text>
<text x="72.6" y="70.9">30</text>
<text x="201.3" y="70.9">1</text>
<text x="250.9" y="70.9">1</text>
<text x="47.2" y="73.5">12</text>
<text x="47.2" y="76">17</text>
<text x="72.6" y="73.5">31</text>
<text x="72.6" y="76">32</text>
<text x="201.3" y="73.5">2</text>
<text x="201.3" y="76">3</text>
<text x="250.9" y="73.5">2</text>
<text x="250.9" y="76">3</text>
<text x="47.2" y="78.6">18</text>
<text x="47.2" y="81.1">19</text>
<text x="47.2" y="83.6">20</text>
<text x="72.6" y="78.6">33</text>
<text x="72.6" y="81.1">34</text>
<text x="72.6" y="83.6">35</text>
<text x="201.3" y="78.6">4</text>
<text x="250.9" y="78.6">4</text>
<text x="47.2" y="86.2">21</text>
<text x="47.2" y="88.7">22</text>
<text x="72.6" y="88.7">16</text>
<text x="72.6" y="86.2">26</text>
<text x="47.7" y="91.3">8</text>
<text x="47.7" y="93.8">9</text>
<text x="72.6" y="91.3">24</text>
<text x="72.6" y="93.8">25</text>
<text x="201.3" y="92.5">1</text>
<text x="201.3" y="95.1">2</text>
<text x="250.9" y="92.5">1</text>
<text x="250.9" y="95.1">2</text>
<text x="73.1" y="98.9">1</text>
<text x="201.3" y="97.6">3</text>
<text x="201.3" y="100.1">4</text>
<text x="250.9" y="97.6">3</text>
<text x="250.9" y="100.1">4</text>
<text x="50.2" y="114.1">1</text>
<text x="50.2" y="116.7">2</text>
<text x="50.2" y="119.2">3</text>
<text x="50.2" y="121.7">4</text>
<text x="49.2" y="126.8">SH1</text>
<text x="61.6" y="163.6">1</text>
<text x="87" y="163.6">3</text>
<text x="87" y="168.7">2</text>
</g>
<g font-size="1" fill="#006464">
<text x="205.5" y="28.7">1</text>
<text x="255" y="28.7">1</text>
<text x="205.5" y="31.2">2</text>
<text x="205.5" y="33.8">3</text>
<text x="255" y="31.2">2</text>
<text x="255" y="33.8">3</text>
<text x="51.8" y="41.4">EN</text>
<text x="67.1" y="38.9">3V3</text>
<text x="205.5" y="36.3">4</text>
<text x="255" y="36.3">4</text>
<text x="51.8" y="46.5">RXD0</text>
<text x="51.8" y="49">TXD0</text>
<text x="205.5" y="50.3">1</text>
<text x="205.5" y="52.8">2</text>
<text x="255" y="50.3">1</text>
<text x="255" y="52.8">2</text>
<text x="51.8" y="54.1">IO0</text>
<text x="51.8" y="59.2">IO2</text>
<text x="51.8" y="56.6">IO1</text>
<text x="66.4" y="54.1">IO17</text>
<text x="66.4" y="56.6">IO18</text>
<text x="66.4" y="59.2">IO19</text>
<text x="205.5" y="55.4">3</text>
<text x="205.5" y="57.9">4</text>
<text x="255" y="55.4">3</text>
<text x="255" y="57.9">4</text>
<text x="51.8" y="64.3">IO4</text>
<text x="51.8" y="61.7">IO3</text>
<text x="66.4" y="61.7">IO20</text>
<text x="66.4" y="64.3">IO21</text>
<text x="51.8" y="66.8">IO5</text>
<text x="51.8" y="69.3">IO6</text>
<text x="51.8" y="71.9">IO7</text>
<text x="66.4" y="66.8">IO35</text>
<text x="66.4" y="69.3">IO36</text>
<text x="66.4" y="71.9">IO37</text>
<text x="205.5" y="71.9">1</text>
<text x="255" y="71.9">1</text>
<text x="51.8" y="74.4">IO8</text>
<text x="51.8" y="77">IO9</text>
<text x="66.4" y="74.4">IO38</text>
<text x="66.4" y="77">IO39</text>
<text x="205.5" y="74.4">2</text>
<text x="205.5" y="77">3</text>
<text x="255" y="74.4">2</text>
<text x="255" y="77">3</text>
<text x="51.8" y="79.5">IO10</text>
<text x="51.8" y="82">IO11</text>
<text x="66.4" y="79.5">IO40</text>
<text x="66.4" y="82">IO41</text>
<text x="205.5" y="79.5">4</text>
<text x="255" y="79.5">4</text>
<text x="51.8" y="84.6">IO12</text>
<text x="51.8" y="87.1">IO13</text>
<text x="51.8" y="89.7">IO14</text>
<text x="66.4" y="89.7">IO46</text>
<text x="66.4" y="87.1">IO45</text>
<text x="66.4" y="84.6">IO42</text>
<text x="51.8" y="92.2">IO15</text>
<text x="51.8" y="94.7">IO16</text>
<text x="66.4" y="92.2">IO47</text>
<text x="66.4" y="94.7">IO48</text>
<text x="205.5" y="93.5">1</text>
<text x="255" y="93.5">1</text>
<text x="66.8" y="99.8">GND</text>
<text x="205.5" y="96">2</text>
<text x="205.5" y="98.6">3</text>
<text x="205.5" y="101.1">4</text>
<text x="255" y="96">2</text>
<text x="255" y="98.6">3</text>
<text x="255" y="101.1">4</text>
<text x="44.1" y="115.1">VCC</text>
<text x="44.8" y="117.6">D-</text>
<text x="43.9" y="122.7">GND</text>
<text x="44.8" y="120.1">D+</text>
<text x="41.8" y="127.8">SHIELD</text>
<text x="65.8" y="164.6">+VIN</text>
<text x="78.8" y="164.6">+VOUT</text>
<text x="80.8" y="169.7">GND</text>
</g>
</svg>
